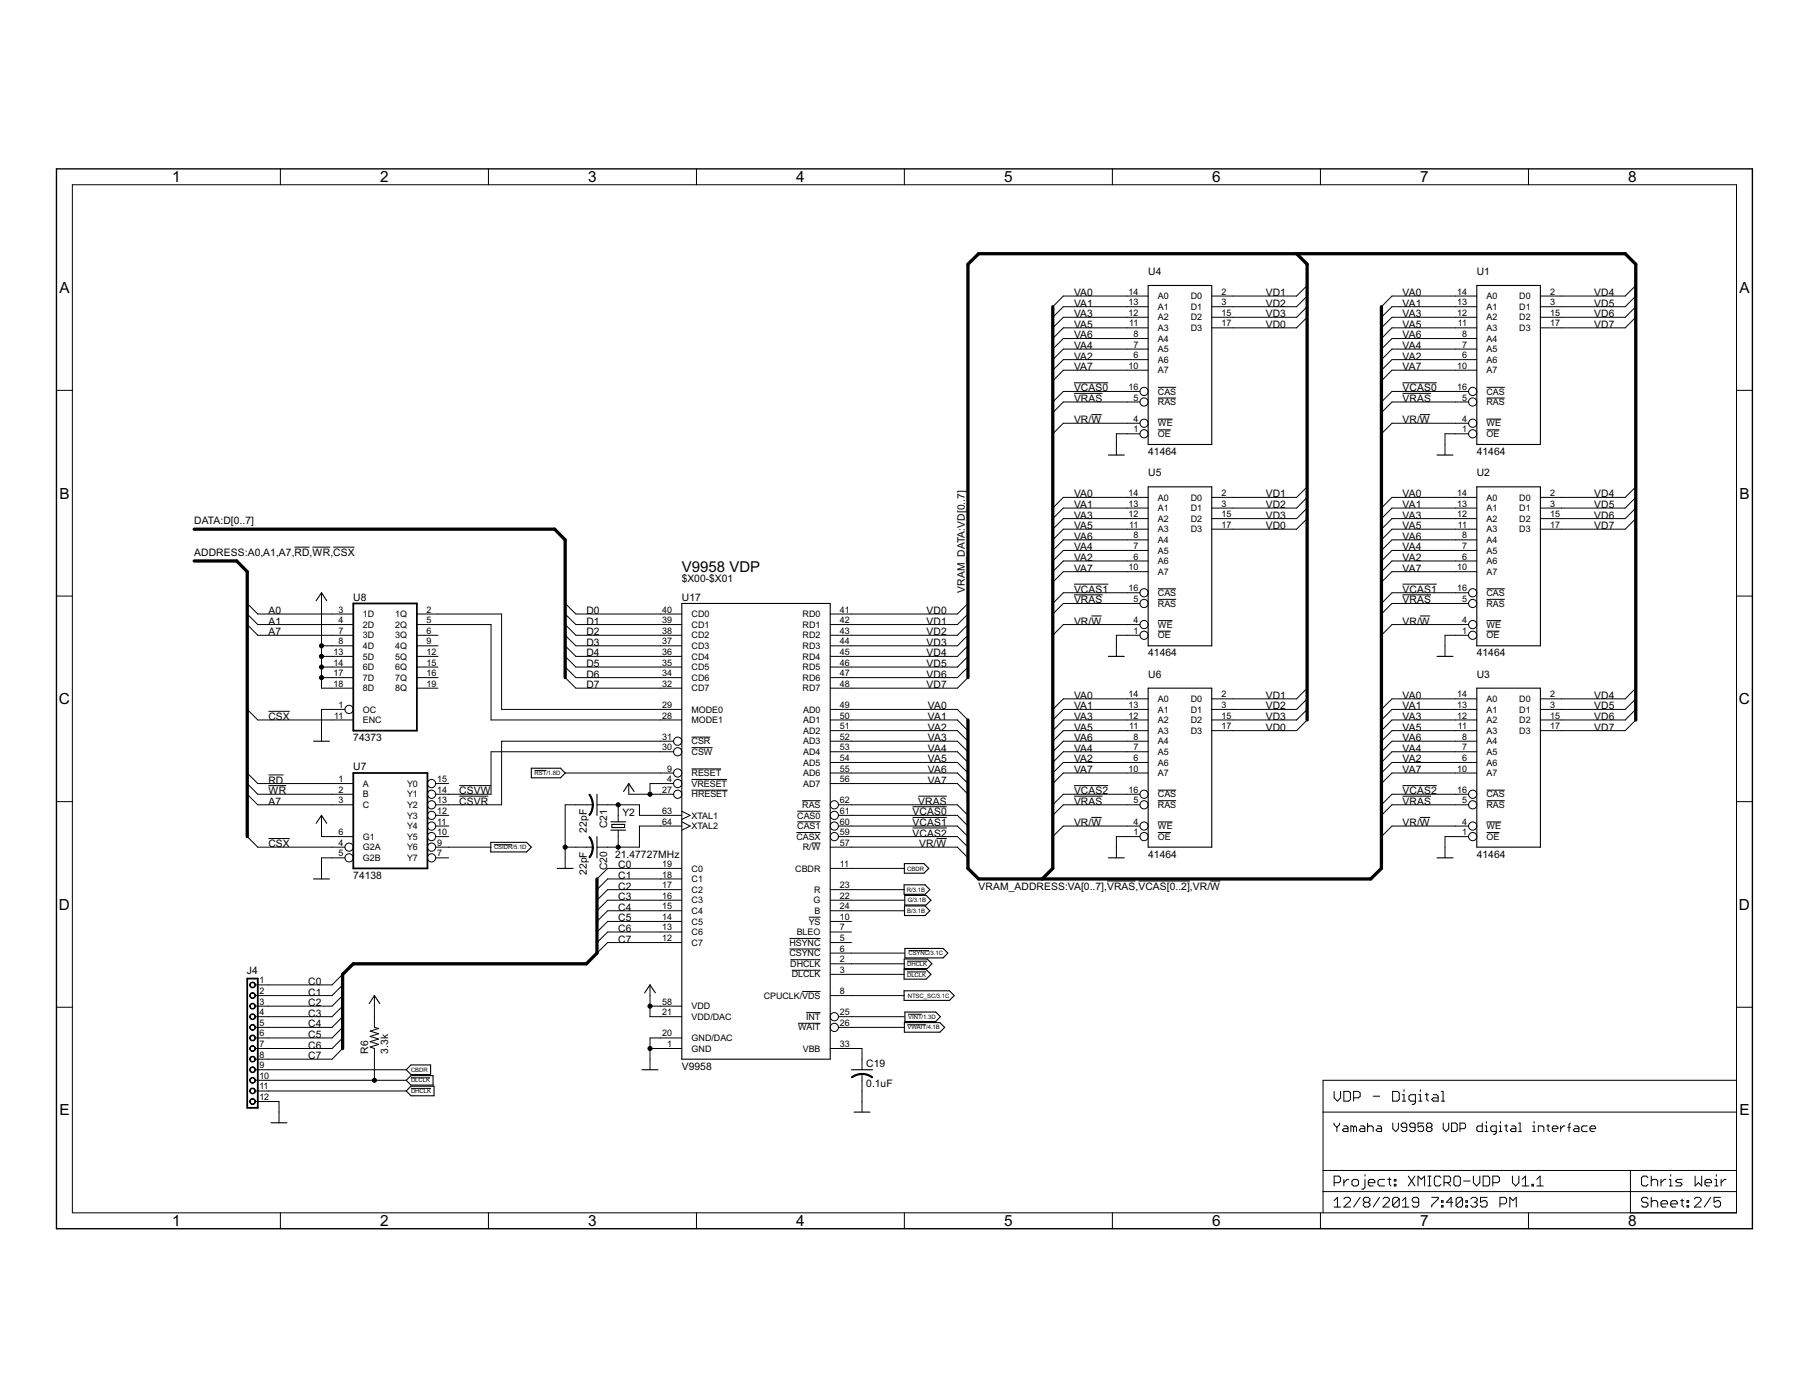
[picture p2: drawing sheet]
<svg xmlns="http://www.w3.org/2000/svg" width="279mm" height="216mm" viewBox="0 0 279 216" stroke-linecap="round" stroke-linejoin="round" font-family="sans-serif">
<g fill="none" stroke="#000" stroke-width=".15">
<path d="M11.2 28.5h257v158.8h-257zM43.3 26.1v2.4M75.4 26.1v2.4M107.6 26.1v2.4M139.7 26.1v2.4M171.8 26.1v2.4M203.9 26.1v2.4M236.1 26.1v2.4M165.9 59.1h5.3M177.3 45.7h-13.1l-1.6 1.7M177.3 47.4h-13.1l-1.6 1.6M177.3 49h-13.1l-1.6 1.6"/>
<path d="M177.3 50.6h-13.1l-1.6 1.7M177.3 52.3h-13.1l-1.6 1.6M177.3 53.9h-13.1l-1.6 1.6M177.3 55.5h-13.1l-1.6 1.7M177.3 57.2h-13.1l-1.6 1.6M178.8 59.8h2.9M201.9 44.1l-1.6 1.6h-13.1M201.9 45.7l-1.6 1.7h-13.1M201.9 47.4l-1.6 1.6h-13.1M201.9 49l-1.6 1.6h-13.1M216.6 59.1h5.3M228.1 45.7h-13.1l-1.6 1.7"/>
<path d="M228.1 47.4h-13.1l-1.6 1.6M228.1 49h-13.1l-1.6 1.6M228.1 50.6h-13.1l-1.6 1.7M228.1 52.3h-13.1l-1.6 1.6M228.1 53.9h-13.1l-1.6 1.6M228.1 55.5h-13.1l-1.6 1.7M228.1 57.2h-13.1l-1.6 1.6M229.6 59.8h2.8M252.6 44.1l-1.6 1.6h-13.1M252.6 45.7l-1.6 1.7h-13.1M252.6 47.4l-1.6 1.6h-13.1M252.6 49l-1.6 1.6h-13.1"/>
<path d="M8.7 60.3h2.5M165.9 60.7h4.4M168.6 64h1.6M176.1 65.4h-11.9l-1.6 1.6M176.1 60.5h-11.9l-1.6 1.6M176.1 62.1h-11.9l-1.6 1.6M176.1 67h-3.7v3.3M177.3 76.8h-13.1l-1.6 1.7M177.3 78.5h-13.1l-1.6 1.6M178.8 64.7h2.3M178.8 61.5h2.9M178.8 66.4h2"/>
<path d="M201.9 75.2l-1.6 1.6h-13.1M201.9 76.8l-1.6 1.7h-13.1M201.9 78.5l-1.6 1.6h-13.1M216.6 60.7h4.4M219.3 64h1.6M226.8 65.4h-11.8l-1.6 1.6M226.8 60.5h-11.8l-1.6 1.6M226.8 62.1h-11.8l-1.6 1.6M226.8 67h-3.6v3.3M228.1 76.8h-13.1l-1.6 1.7M228.1 78.5h-13.1l-1.6 1.6M229.6 64.7h2.3"/>
<path d="M229.6 61.5h2.8M229.6 66.4h2M252.6 75.2l-1.6 1.6h-13.1M252.6 76.8l-1.6 1.7h-13.1M252.6 78.5l-1.6 1.6h-13.1M268.2 60.3h2.5M8.7 92.1h2.5M38.2 93.2l1.6 1.6h14.8M38.2 94.8l1.6 1.7h14.8M38.2 96.5l1.6 1.6h14.8M45.5 84.5h2.3M48.3 84.5h2.7"/>
<path d="M49.7 99.7h4.9M49.7 91.5v14.8h4.9M51.5 84.5h3.2M64.4 94.8h13.1v14.8h27.8M64.4 96.5h11.4v14.7h29.5M64.4 98.1h3.2M64.4 99.7h3.2M87.3 93.2l1.6 1.6h16.4M87.3 94.8l1.6 1.7h16.4M87.3 96.5l1.6 1.6h16.4M87.3 98.1l1.6 1.6h16.4M87.3 99.7l1.6 1.7h16.4"/>
<path d="M149.5 93.2l-1.6 1.6h-19.7M149.5 94.8l-1.6 1.7h-19.7M149.5 96.5l-1.6 1.6h-19.7M149.5 98.1l-1.6 1.6h-19.7M149.5 99.7l-1.6 1.7h-19.7M165.9 90.2h5.3M165.9 91.9h4.4M168.6 95.1h1.6M176.1 96.5h-11.9l-1.6 1.6M176.1 98.1h-3.7v3.3M176.1 91.5h-11.9l-1.6 1.7M176.1 93.2h-11.9l-1.6 1.6"/>
<path d="M177.3 80.1h-13.1l-1.6 1.6M177.3 81.7h-13.1l-1.6 1.7M177.3 83.4h-13.1l-1.6 1.6M177.3 85h-13.1l-1.6 1.6M177.3 86.6h-13.1l-1.6 1.7M177.3 88.3h-13.1l-1.6 1.6M178.8 95.8h2.3M178.8 90.9h2.9M178.8 92.6h2.9M178.8 97.5h2M201.9 80.1l-1.6 1.6h-13.1M216.6 90.2h5.3"/>
<path d="M216.6 91.9h4.4M219.3 95.1h1.6M226.8 96.5h-11.8l-1.6 1.6M226.8 98.1h-3.6v3.3M226.8 91.5h-11.8l-1.6 1.7M226.8 93.2h-11.8l-1.6 1.6M228.1 80.1h-13.1l-1.6 1.6M228.1 81.7h-13.1l-1.6 1.7M228.1 83.4h-13.1l-1.6 1.6M228.1 85h-13.1l-1.6 1.6M228.1 86.6h-13.1l-1.6 1.7M228.1 88.3h-13.1l-1.6 1.6"/>
<path d="M229.6 95.8h2.3M229.6 90.9h2.8M229.6 92.6h2.8M229.6 97.5h2M252.6 80.1l-1.6 1.6h-13.1M268.2 92.1h2.5M38.2 109.6l1.6 1.6h14.8M38.2 119.4l1.6 1.6h14.8M41.5 119.7h2.3M41.5 109.9h3.2M49.7 101.4h4.9M49.7 103h4.9"/>
<path d="M49.7 104.6h4.9M53.3 109.6h-3.6v4.9M64.4 101.4h3.2M64.4 103h3.2M64.4 104.6h3.2M64.4 106.3h3.2M82.6 119h1.8M87.3 101.4l1.6 1.6h16.4M87.3 103l1.6 1.6h16.4M87.3 119.4h16.7M87.3 104.6l1.6 1.7h16.4M104 114.5h-26.5v9.8h-10.2"/>
<path d="M104 116.1h-28.2v6.6h-8.5M106.8 113.8h2.9M106.8 115.5h3.3M106.8 118.7h4.6M128.2 109.6h19.7l1.6 1.6M128.2 111.2h19.7l1.6 1.6M128.2 114.5h19.7l1.6 1.6M128.2 116.1h19.7l1.6 1.7M128.2 112.8h19.7l1.6 1.7M128.2 117.8h19.7l1.6 1.6M128.2 119.4h19.7l1.6 1.6M149.5 101.4l-1.6 1.6h-19.7"/>
<path d="M149.5 103l-1.6 1.6h-19.7M149.5 104.6l-1.6 1.7h-19.7M177.3 109.6h-13.1l-1.6 1.6M177.3 111.2h-13.1l-1.6 1.6M177.3 114.5h-13.1l-1.6 1.6M177.3 116.1h-13.1l-1.6 1.7M177.3 112.8h-13.1l-1.6 1.7M177.3 117.8h-13.1l-1.6 1.6M177.3 119.4h-13.1l-1.6 1.6M177.3 107.9h-13.1l-1.6 1.7M201.9 107.9l-1.6 1.7h-13.1M201.9 109.6l-1.6 1.6h-13.1"/>
<path d="M201.9 111.2l-1.6 1.6h-13.1M201.9 106.3l-1.6 1.6h-13.1M228.1 109.6h-13.1l-1.6 1.6M228.1 111.2h-13.1l-1.6 1.6M228.1 114.5h-13.1l-1.6 1.6M228.1 116.1h-13.1l-1.6 1.7M228.1 112.8h-13.1l-1.6 1.7M228.1 117.8h-13.1l-1.6 1.6M228.1 119.4h-13.1l-1.6 1.6M228.1 107.9h-13.1l-1.6 1.7M252.6 107.9l-1.6 1.7h-13.1M252.6 109.6l-1.6 1.6h-13.1"/>
<path d="M252.6 111.2l-1.6 1.6h-13.1M252.6 106.3l-1.6 1.6h-13.1M8.7 123.8h2.5M38.2 122.7l1.6 1.6h14.8M38.2 129.2l1.6 1.6h13.5M38.2 121l1.6 1.7h14.8M41.5 121.3h2.7M41.5 129.5h3.2M49.7 125.9v3.3h4.9M53.3 132.5h-3.6v3.2M67.3 125.9h2M67.3 127.6h2"/>
<path d="M67.3 129.2h2M67.3 130.8h8.5M67.3 121h2M67.3 132.5h2M70.9 121.3h4.9M70.9 123h4.5M76.3 130.5h2.8M87.3 130.8h4.3M91.6 124.3h-4.3v9.8M92.2 124.3h6.6v1.6h6.5M95.5 124.3v2.6M95.5 128.2v2.6"/>
<path d="M97.1 121v1.7h6.9M104 121h-3.6v1.7M105.3 127.6h-6.5v3.2h-6.6M105.3 139h-11.4l-1.7 1.7M105.3 137.4h-11.4l-1.7 1.6M105.3 134.1h-11.4l-1.7 1.6M105.3 135.7h-11.4l-1.7 1.7M105.3 125.3l1.3 .6-1.3 .7M105.3 126.9l1.3 .7-1.3 .6M106.8 120.4h5.5M106.8 122h5.6M123 128.6h3.7"/>
<path d="M123.1 125.3h3.6M123.1 126.9h3.6M123.9 123.7h2.8M125.4 130.2h1.3M128.2 130.8h19.7l1.6 1.7M128.2 139h11.5M128.2 137.4h11.5M128.2 121h19.7l1.6 1.7M128.2 134.1h11.5M129.5 124.3h18.4l1.6 1.6M129.5 125.9h18.4l1.6 1.7M129.5 127.6h18.4l1.6 1.6"/>
<path d="M129.5 129.2h18.4l1.6 1.6M140.9 126.2h5.3M140.9 124.6h5.3M140.9 127.9h5.3M141.8 123h4.4M144.7 129.5h1.5M165.9 121.3h5.3M165.9 123h4.4M168.6 126.2h1.6M171 136.1h4.4M175.8 136.1h8M176.1 124.3h-11.9l-1.6 1.6"/>
<path d="M176.1 127.6h-11.9l-1.6 1.6M176.1 129.2h-3.7v3.3M176.1 122.7h-11.9l-1.6 1.6M178.8 123.7h2.9M178.8 126.9h2.3M178.8 128.6h2M178.8 122h2.9M186.9 136.1h1.6M216.6 121.3h5.3M216.6 123h4.4M219.3 126.2h1.6M226.8 124.3h-11.8l-1.6 1.6"/>
<path d="M226.8 127.6h-11.8l-1.6 1.6M226.8 129.2h-3.6v3.3M226.8 122.7h-11.8l-1.6 1.6M229.6 123.7h2.8M229.6 126.9h2.3M229.6 128.6h2M229.6 122h2.8M268.2 123.8h2.5M8.7 155.6h2.5M52.9 152.1l-1.6 1.7h-11.9M52.9 155.4l-1.6 1.6h-11.9M52.9 157l-1.6 1.7h-11.9"/>
<path d="M52.9 153.8l-1.6 1.6h-11.9M52.9 158.7l-1.6 1.6h-11.9M52.9 150.5l-1.6 1.6h-11.9M57.8 153.8v4.9l.7 .1-1.3 .4 1.3 .4-1.3 .5 1.3 .4-1.3 .4 1.3 .4-1.3 .4 .6 .2v4.9M100.4 152.1v4.9h4.9M100.4 155.4h4.9M105.3 140.7h-11.4l-1.7 1.6M105.3 142.3h-11.4l-1.7 1.6M105.3 143.9h-11.4l-1.7 1.7M105.3 145.6h-11.4l-1.7 1.6M121.9 144.9h4.8M121.9 146.6h4.8"/>
<path d="M122.1 148.2h4.6M122.3 149.8h4.4M123.3 158h3.4M123.9 153.1h2.8M124.5 156.4h2.2M124.9 141.6h1.8M128.2 140.7h11.5M128.2 142.3h3.3M128.2 143.9h3.3M128.2 145.6h3.3M128.2 147.2h11.5M128.2 148.8h11.5"/>
<path d="M128.2 150.5h11.5M128.2 153.8h11.5M129.5 157h10.2M129.5 158.7h10.2M140.1 150.1h2.9M140.1 148.4h3.1M140.1 158.3h2.9M140.3 156.6h2M140.3 146.8h3.2M268.2 155.6h2.5M39.4 166.8h23.3M39.4 170.1h3.7v3.3"/>
<path d="M39.4 165.2h23.3M39.4 168.5h23.3M52.9 160.3l-1.6 1.6h-11.9M52.9 161.9l-1.6 1.7h-11.9M63.5 166.5h2.9M63.5 168.1h3.1M100.4 161.9h4.9M105.3 160.3h-4.9v4.9M128.2 161.9h4.9v3.3M133.1 165.9v5.8M204.3 171.7h63.9M206 173.4v.3l.5 .4"/>
<path d="M206.1 168.6v.9l.5 .6 .5-.6v-.9M206.5 174.1v.7M206.9 173.4v.3l-.4 .4M207.6 168.6h.7l.3 .2v1l-.3 .3h-.7zM207.6 173.9h.4l.2 .2v.7h-.6l-.3-.3 .3-.2h.6M209.1 169.5h.7l.3-.2v-.5l-.3-.2h-.7v1.5M209.1 174.1v.7M209.1 174.1l-.2-.2h-.3v.9M209.1 174.1l.2-.2 .2 .2v.7M210.1 173.9h.5l.2 .2v.7h-.7l-.2-.3 .2-.2h.7M211.2 174.1l.3-.2h.4l.2 .2v.7M211.2 173.4v1.4"/>
<path d="M212.1 169.3h1M212.7 173.9h.5l.2 .2v.7h-.7l-.2-.3 .2-.2h.7M215.1 168.6h.8l.2 .2v1l-.2 .3h-.8zM215.1 173.4v.9l.5 .5 .4-.5v-.9M216.6 170.1h.5M216.6 169.1h.3v1M216.9 168.3v.3M217.3 174.1h-.7l-.2-.2v-.2l.2-.3h.5l.2 .3v.8l-.2 .3h-.5l-.2-.3M218.6 174.1h-.7l-.2-.2v-.2l.2-.3h.5l.2 .3v.8l-.2 .3h-.5l-.2-.3M218.6 170.1h-.7l-.3-.3v-.5l.3-.2h.7v1.2l-.2 .3h-.3M219.1 170.1h.5M219.1 169.1h.3v1"/>
<path d="M219.4 168.3v.3M219.9 173.4h-.9v.7l.6-.2 .3 .2v.4l-.3 .3h-.4l-.2-.3M220.1 169.1h.5M220.4 168.8v1l.2 .3M220.5 174.1l-.2 .2v.2l.2 .3h.5l.2-.3v-.2l-.2-.2M220.5 174.1l-.2-.2v-.2l.2-.3h.5l.2 .3v.2l-.2 .2M220.5 174.1h.5M221.4 169.1h.5l.2 .2v.8h-.7l-.3-.3 .3-.3h.7M222.6 170.1h.5M222.6 168.6h.3v1.5M222.9 173.4v.9l.4 .5 .5-.5v-.9M224.2 173.4h.6l.3 .3v.8l-.3 .3h-.6z"/>
<path d="M225.5 174.3h.6l.3-.2v-.4l-.3-.3h-.6v1.4M228.9 173.4v1.4h-.6l-.2-.3v-.4l.2-.2h.6M229.4 173.9h.2v.9M229.4 174.8h.4M229.6 173.2v.2M231.1 174.8h-.6l-.2-.3v-.4l.2-.2h.6v1.1l-.2 .2h-.2M231.5 173.9h.3v.9M231.5 174.8h.5M231.8 173.2v.2M232.4 173.9h.4M232.6 173.7v.8l.2 .3M233.5 173.9h.4l.2 .2v.7h-.6l-.2-.3 .2-.2h.6"/>
<path d="M234.6 174.8h.4M234.6 173.4h.2v1.4M236.7 173.9h.2v.9M236.7 174.8h.5M236.9 173.2v.2M237.6 174.8v-.9h.6l.2 .2v.7M238.9 173.9h.4M239.1 173.7v.8l.2 .3M239.8 174.3h.8v-.2l-.2-.2h-.4l-.2 .2v.4l.2 .3h.4M241 173.9v.9M241.7 173.9h-.2l-.5 .4M242.1 174.1h.4"/>
<path d="M242.5 173.4l-.2 .3v1.1M243.2 173.9h.4l.3 .2v.7h-.7l-.2-.3 .2-.2h.7M245.2 173.9h-.7l-.2 .2v.4l.2 .3h.7M245.6 174.3h.8v-.2l-.2-.2h-.4l-.2 .2v.4l.2 .3h.4M268.2 166.8h-63.9v20.5M43.3 187.3v2.5M75.4 187.3v2.5M107.6 187.3v2.5M139.7 187.3v2.5M171.8 187.3v2.5M203.9 187.3v2.5M204.3 180.8h63.9"/>
<path d="M204.3 184h63.9M206.1 182.6h.7l.3-.2v-.5l-.3-.3h-.7v1.6M206.1 186.4h1M206.1 185.4l.5-.5v1.5M207.6 182.1v1.1M207.6 185.2l.2-.3h.5l.3 .3v.2l-1 1h1M208.3 182.1h-.2l-.5 .5M209.1 182.1h.5l.2 .3v.5l-.2 .3h-.5l-.3-.3v-.5zM210.1 184.9l-1 1.5M210.8 182.1v1.3l-.2 .2h-.3M210.8 181.4v.2M210.8 185.7l-.2-.3v-.2l.2-.3h.5l.3 .3v.2l-.3 .3"/>
<path d="M210.8 185.7h.5M210.8 185.7l-.2 .2v.3l.2 .2h.5l.3-.2v-.3l-.3-.2M211.3 182.6h1v-.2l-.2-.3h-.5l-.3 .3v.5l.3 .3h.5M213.1 184.9l-1 1.5M213.6 185.2l.2-.3h.5l.3 .3v.2l-1 1h1M213.8 182.1h-.7l-.3 .3v.5l.3 .3h.7M214.3 182.1h.5M214.6 181.9v1l.2 .3M215.3 182.1h.3v.3h-.3zM215.3 182.9h.3v.3h-.3zM216.1 185.2l-.2-.3h-.6l-.2 .3v1M216.1 185.2v1l-.2 .2h-.6l-.2-.2"/>
<path d="M216.1 185.2l-1 1M216.6 186.4h1M216.6 185.4l.5-.5v1.5M217.5 181.6l1 1.6M218.5 181.6l-1 1.6M219 183.2v-1.6l.5 .5 .5-.5v1.6M219.1 185.7h-.7l-.3-.3v-.2l.3-.3h.5l.2 .3v1l-.2 .2h-.5l-.3-.2M220.5 181.6h.5M220.5 183.2h.5M220.8 181.6v1.6M221.1 184.9h1v.3l-1 1v.2M222.5 181.9l-.2-.3h-.5l-.3 .3v1l.3 .3h.5l.2-.3"/>
<path d="M222.6 185.4h.3v.3h-.3zM222.6 186.2h.3v.2h-.3zM223 182.6h.8l.2-.2v-.5l-.2-.3h-.8v1.6M223.5 182.6l.5 .6M224.4 185.7h-1l.7-.8v1.5M224.8 181.6h.5l.3 .3v1l-.3 .3h-.5l-.2-.3v-1zM225.9 185.2l-.2-.3h-.6l-.2 .3v1M225.9 185.2v1l-.2 .2h-.6l-.2-.2M225.9 185.2l-1 1M226.1 182.4h1M226.4 185.4h.3v.3h-.3zM226.4 186.2h.3v.2h-.3z"/>
<path d="M227.2 185.2l.2-.3h.5l.3 .3v.2l-.3 .3M227.6 181.6v1l.5 .6 .5-.6v-1M227.7 185.7h.2M227.9 185.7l.3 .2v.3l-.3 .2h-.5l-.2-.2M229.1 181.6h.7l.3 .3v1l-.3 .3h-.7zM229.7 184.9h-1v.8l.5-.3h.2l.3 .3v.5l-.3 .2h-.5l-.2-.2M230.6 182.6h.7l.3-.2v-.5l-.3-.3h-.7v1.6M231.7 185.9h.7l.3-.2v-.5l-.3-.3h-.7v1.5M233.2 186.4v-1.5l.5 .5 .5-.5v1.5M233.6 181.6v1l.5 .6 .5-.6v-1M235.1 183.2h1M235.1 182.1l.5-.5v1.6"/>
<path d="M236.1 187.3v2.5M236.6 182.9h.3v.3h-.3zM237.4 183.2h1M237.4 182.1l.5-.5v1.6M251.8 180.8v6.5M254.5 181.9l-.2-.3h-.5l-.3 .3v1l.3 .3h.5l.2-.3M254.5 185.2l-.2-.3h-.5l-.3 .3v.2l.3 .3h.5l.2 .2v.3l-.2 .2h-.5l-.3-.2M255 182.4l.3-.3h.5l.2 .3v.8M255 181.6v1.6M255 184.9v1.5M255 185.7l.3-.3h.5l.2 .3v.7M256.5 182.1v1.1"/>
<path d="M256.5 185.9h1.1v-.2l-.3-.3h-.5l-.3 .3v.5l.3 .2h.5M257.3 182.1h-.3l-.5 .5M257.8 182.1h.2v1.1M257.8 183.2h.5M258 181.4v.2M258 185.9h1.1v-.2l-.3-.3h-.5l-.3 .3v.5l.3 .2h.5M259.6 185.4h.5M259.8 182.1h-.7l-.3 .3 .3 .2h.5l.2 .3-.2 .3h-.8M259.8 185.2v1l.3 .2M260.6 185.4h.2v.3h-.2zM260.6 186.2h.2v.2h-.2zM261.7 185.2l.3-.3h.5l.2 .3v.2l-1 1h1"/>
<path d="M261.8 181.6v1.6l.5-.6 .5 .6v-1.6M263.3 182.6h1v-.2l-.2-.3h-.5l-.3 .3v.5l.3 .3h.5M264.2 184.9l-1 1.5M264.8 182.1h.3v1.1M264.8 183.2h.5M265.1 181.4v.2M265.7 184.9h-1v.8l.5-.3h.3l.2 .3v.5l-.2 .2h-.5l-.3-.2M265.8 182.1v1.1M266.6 182.1h-.3l-.5 .5"/>
<circle cx="176.7" cy="60.5" r=".64"/>
<circle cx="176.7" cy="65.4" r=".64"/>
<circle cx="176.7" cy="67" r=".64"/>
<circle cx="176.7" cy="62.1" r=".64"/>
<circle cx="227.5" cy="62.1" r=".64"/>
<circle cx="227.5" cy="60.5" r=".64"/>
<circle cx="227.5" cy="65.4" r=".64"/>
<circle cx="227.5" cy="67" r=".64"/>
<circle cx="176.7" cy="93.2" r=".64"/>
<circle cx="176.7" cy="91.5" r=".64"/>
<circle cx="176.7" cy="98.1" r=".64"/>
<circle cx="176.7" cy="96.5" r=".64"/>
<circle cx="227.5" cy="91.5" r=".64"/>
<circle cx="227.5" cy="93.2" r=".64"/>
<circle cx="227.5" cy="98.1" r=".64"/>
<circle cx="227.5" cy="96.5" r=".64"/>
<circle cx="53.9" cy="109.6" r=".64"/>
<circle cx="104.7" cy="116.1" r=".64"/>
<circle cx="104.7" cy="114.5" r=".64"/>
<circle cx="104.7" cy="119.4" r=".64"/>
<circle cx="53.9" cy="130.8" r=".64"/>
<circle cx="53.9" cy="132.5" r=".64"/>
<circle cx="66.7" cy="124.3" r=".64"/>
<circle cx="66.7" cy="132.5" r=".64"/>
<circle cx="66.7" cy="122.7" r=".64"/>
<circle cx="66.7" cy="130.8" r=".64"/>
<circle cx="66.7" cy="129.2" r=".64"/>
<circle cx="66.7" cy="125.9" r=".64"/>
<circle cx="66.7" cy="121" r=".64"/>
<circle cx="66.7" cy="127.6" r=".64"/>
<circle cx="104.7" cy="122.7" r=".64"/>
<circle cx="104.7" cy="121" r=".64"/>
<circle cx="128.9" cy="125.9" r=".64"/>
<circle cx="128.9" cy="124.3" r=".64"/>
<circle cx="128.9" cy="129.2" r=".64"/>
<circle cx="128.9" cy="127.6" r=".64"/>
<circle cx="176.7" cy="124.3" r=".64"/>
<circle cx="176.7" cy="122.7" r=".64"/>
<circle cx="176.7" cy="127.6" r=".64"/>
<circle cx="176.7" cy="129.2" r=".64"/>
<circle cx="227.5" cy="122.7" r=".64"/>
<circle cx="227.5" cy="127.6" r=".64"/>
<circle cx="227.5" cy="129.2" r=".64"/>
<circle cx="227.5" cy="124.3" r=".64"/>
<circle cx="128.9" cy="158.7" r=".64"/>
<circle cx="128.9" cy="157" r=".64"/>
</g>
<g fill="none" stroke="#000" stroke-width=".17">
<path d="M177.3 44.1h9.9v24.5h-9.9zM228.1 44.1h9.8v24.5h-9.8zM171.2 70.3h2.5M177.3 75.2h9.9v24.5h-9.9zM222 70.3h2.4M228.1 75.2h9.8v24.5h-9.8zM48.8 92.8l.9-1.3 .8 1.3M105.3 93.2h22.9v70.4h-22.9zM48.4 114.5h2.5M82.1 118.6h4.5l.7 .8-.7 .7h-4.5zM171.2 101.4h2.5M177.3 106.3h9.9v24.5h-9.9z"/>
<path d="M222 101.4h2.4M228.1 106.3h9.8v24.5h-9.8zM48.4 135.7h2.5M48.8 127.1l.9-1.2 .8 1.2M75.8 130.1h5.5l.8 .7-.8 .8h-5.5zM86.1 134.1h2.4M92.2 122.7v3.2M92.2 129.2v3.3M94.3 126.9h2.3M94.3 128.2h2.3M94.5 127.3h2v.5h-2zM96.3 122.2l.8-1.2 .8 1.2"/>
<path d="M139.6 136.7h3.3l.7 .7-.7 .7h-3.3zM139.7 133.4h3l.7 .7-.7 .8h-3zM139.7 139.9h3.2l.7 .8-.7 .7h-3.2zM139.7 138.3h3.3l.8 .7-.8 .8h-3.3zM171.2 132.5h2.5M222 132.5h2.4M57 155l.8-1.2 .9 1.2M99.6 153.3l.8-1.2 .8 1.2M139.6 149.7h3.4l.8 .8-.8 .7h-3.4zM139.6 153h7l.8 .8-.8 .7h-7zM139.7 148.1h3.5l.7 .7-.7 .8h-3.5zM139.7 157.9h5.5l.7 .8-.7 .7h-5.5z"/>
<path d="M139.8 156.3h4.7l.7 .7-.7 .8h-4.7zM139.8 146.5h5.9l.7 .7-.7 .7h-5.9zM41.9 173.4h2.4M62.7 165.2l.8-.7h3v1.4h-3zM62.7 166.8l.8-.7h3.4v1.5h-3.4zM62.7 168.5l.8-.8h3.5v1.5h-3.5zM99.2 165.2h2.4M131.5 165.2h3.3M131.9 171.7h2.5"/>
</g>
<path d="M8.7 26.1h262v163.7h-262z" fill="none" stroke="#000" stroke-width=".21"/>
<path d="M54.6 93.2h9.8v19.6h-9.8zM54.6 119.4h11.4v14.7h-11.4zM38.2 151.1h1.6v20h-1.6z" fill="none" stroke="#000" stroke-width=".28"/>
<g fill="#000" stroke="#000" stroke-width=".15">
<path d="M91.5 124.3h.2v.2a2.44 2.44 0 0 1-.6 1.4l-.1-.1a2.34 2.34 0 0 0 .5-1.5z" fill-rule="evenodd"/>
<path d="M91.5 130.8h.2v.3a2.29 2.29 0 0 1-.6 1.4l-.1-.1a2.45 2.45 0 0 0 .5-1.6z" fill-rule="evenodd"/>
<path d="M91 122.7l.1-.1 .1 .2 .4 .8v.7h-.1a2.83 2.83 0 0 0-.5-1.6z" fill-rule="evenodd"/>
<path d="M91 129.3l.1-.1a2.45 2.45 0 0 1 .5 1.6h-.1a2.83 2.83 0 0 0-.5-1.5z" fill-rule="evenodd"/>
<path d="M38.7 155a.44 .44 0 0 1 .7 .2 .44 .44 0 0 1-.3 .6 .44 .44 0 0 1-.5-.4 .39 .39 0 0 1 .6-.3 .39 .39 0 0 1-.1 .6 .41 .41 0 0 1-.4-.2 .41 .41 0 0 1 0-.5z" fill-rule="evenodd"/>
<path d="M38.7 151.8a.45 .45 0 0 1 .7 .1 .45 .45 0 0 1-.3 .7 .45 .45 0 0 1-.5-.5 .38 .38 0 0 1 .6-.3 .38 .38 0 0 1-.1 .7 .41 .41 0 0 1-.4-.3 .41 .41 0 0 1 0-.4z" fill-rule="evenodd"/>
<path d="M38.7 153.4a.45 .45 0 0 1 .7 .1 .45 .45 0 0 1-.3 .7 .45 .45 0 0 1-.5-.4 .39 .39 0 0 1 .5-.4 .39 .39 0 0 1 .1 .6 .41 .41 0 0 1-.5-.1 .41 .41 0 0 1 0-.5z" fill-rule="evenodd"/>
<path d="M38.7 156.7a.45 .45 0 0 1 .7 .1 .45 .45 0 0 1-.3 .7 .45 .45 0 0 1-.5-.5 .39 .39 0 0 1 .6-.3 .39 .39 0 0 1-.1 .7 .41 .41 0 0 1-.4-.2 .41 .41 0 0 1 0-.5z" fill-rule="evenodd"/>
<path d="M38.7 158.3a.45 .45 0 0 1 .7 .2 .45 .45 0 0 1-.3 .6 .45 .45 0 0 1-.5-.4 .39 .39 0 0 1 .5-.4 .39 .39 0 0 1 .1 .6 .41 .41 0 0 1-.5 0 .41 .41 0 0 1 0-.6z" fill-rule="evenodd"/>
<path d="M38.7 159.9a.45 .45 0 0 1 .7 .2 .45 .45 0 0 1-.3 .6 .45 .45 0 0 1-.5-.4 .39 .39 0 0 1 .6-.3 .39 .39 0 0 1-.1 .7 .42 .42 0 0 1-.4-.3 .42 .42 0 0 1 0-.5z" fill-rule="evenodd"/>
<path d="M38.7 164.8a.45 .45 0 0 1 .7 .2 .45 .45 0 0 1-.3 .6 .45 .45 0 0 1-.5-.4 .39 .39 0 0 1 .6-.3 .39 .39 0 0 1-.1 .7 .42 .42 0 0 1-.4-.3 .42 .42 0 0 1 0-.5z" fill-rule="evenodd"/>
<path d="M38.7 161.6a.45 .45 0 0 1 .7 .1 .45 .45 0 0 1-.3 .7 .45 .45 0 0 1-.5-.5 .4 .4 0 0 1 .5-.3 .4 .4 0 0 1 .1 .6 .41 .41 0 0 1-.5-.1 .41 .41 0 0 1 0-.5z" fill-rule="evenodd"/>
<path d="M38.7 163.2a.45 .45 0 0 1 .7 .2 .45 .45 0 0 1-.3 .6 .45 .45 0 0 1-.5-.4 .39 .39 0 0 1 .6-.3 .39 .39 0 0 1-.1 .6 .43 .43 0 0 1-.4-.2 .43 .43 0 0 1 0-.5z" fill-rule="evenodd"/>
<path d="M38.7 166.5a.45 .45 0 0 1 .7 .2 .45 .45 0 0 1-.3 .6 .45 .45 0 0 1-.5-.5 .4 .4 0 0 1 .5-.3 .4 .4 0 0 1 .1 .6 .41 .41 0 0 1-.5-.1 .41 .41 0 0 1 0-.5z" fill-rule="evenodd"/>
<path d="M38.7 168.1a.45 .45 0 0 1 .7 .2 .45 .45 0 0 1-.3 .6 .45 .45 0 0 1-.5-.4 .39 .39 0 0 1 .5-.4 .39 .39 0 0 1 .1 .7 .41 .41 0 0 1-.5-.1 .41 .41 0 0 1 0-.6z" fill-rule="evenodd"/>
<path d="M38.7 169.8a.45 .45 0 0 1 .7 .1 .45 .45 0 0 1-.3 .6 .45 .45 0 0 1-.5-.4 .4 .4 0 0 1 .5-.3 .4 .4 0 0 1 .1 .6 .42 .42 0 0 1-.5-.1 .42 .42 0 0 1 0-.5z" fill-rule="evenodd"/>
<path d="M131.5 166.3a2.45 2.45 0 0 1 1.6-.5v.1a2.6 2.6 0 0 0-1.5 .6z" fill-rule="evenodd"/>
<path d="M133.1 165.8a2.48 2.48 0 0 1 1.7 .5l-.1 .2a2.52 2.52 0 0 0-1.6-.6z" fill-rule="evenodd"/>
<circle cx="49.7" cy="99.7" r=".32"/>
<circle cx="49.7" cy="104.6" r=".32"/>
<circle cx="49.7" cy="101.4" r=".32"/>
<circle cx="49.7" cy="103" r=".32"/>
<circle cx="87.3" cy="130.8" r=".32"/>
<circle cx="95.5" cy="124.3" r=".32"/>
<circle cx="95.5" cy="130.8" r=".32"/>
<circle cx="100.4" cy="122.7" r=".32"/>
<circle cx="100.4" cy="155.4" r=".32"/>
<circle cx="57.8" cy="166.8" r=".32"/>
<circle cx="100.4" cy="161.9" r=".32"/>
</g>
<path d="M200.3 39.2l1.6 1.6v70.4M162.6 47.4v86.7l-1.6 1.6M213.4 47.4v86.7l-1.7 1.6h-60.5l-1.7-1.6v-22.9M30 81.7h55.7l1.6 1.7v21.2M30 86.6h6.6l1.6 1.7v40.9M149.5 104.6v-63.8l1.7-1.6h99.8l1.6 1.6v70.4M92.2 135.7v11.5l-1.6 1.6h-36l-1.7 1.7v11.4" fill="none" stroke="#000" stroke-width=".51"/>
<g font-size="2.6">
<text x="26.6" y="28.1">1</text>
<text x="58.7" y="28.1">2</text>
<text x="90.8" y="28.1">3</text>
<text x="123" y="28.1">4</text>
<text x="155.1" y="28.1">5</text>
<text x="187.2" y="28.1">6</text>
<text x="219.3" y="28.1">7</text>
<text x="251.5" y="28.1">8</text>
<text x="9.2" y="45.2">A</text>
<text x="268.6" y="45.2">A</text>
<text x="9.2" y="77">B</text>
<text x="268.6" y="77">B</text>
<text x="105.3" y="88.3">V9958 VDP</text>
<text x="9.1" y="108.7">C</text>
<text x="268.6" y="108.7">C</text>
<text x="9.1" y="140.5">D</text>
<text x="268.6" y="140.5">D</text>
<text x="9.2" y="172.3">E</text>
<text x="268.6" y="172.3">E</text>
<text x="26.6" y="189.4">1</text>
<text x="58.7" y="189.4">2</text>
<text x="90.8" y="189.4">3</text>
<text x="123" y="189.4">4</text>
<text x="155.1" y="189.4">5</text>
<text x="187.2" y="189.4">6</text>
<text x="219.3" y="189.4">7</text>
<text x="251.5" y="189.4">8</text>
</g>
<g font-size="1.8">
<text x="165.9" y="45.7">VA0</text>
<text x="165.9" y="47.4">VA1</text>
<text x="177.3" y="42.5">U4</text>
<text x="195.5" y="47.4">VD2</text>
<text x="195.5" y="45.7">VD1</text>
<text x="216.6" y="45.7">VA0</text>
<text x="216.6" y="47.4">VA1</text>
<text x="228.1" y="42.5">U1</text>
<text x="246.2" y="47.4">VD5</text>
<text x="246.2" y="45.7">VD4</text>
<text x="165.9" y="49">VA3</text>
<text x="165.9" y="50.6">VA5</text>
<text x="165.9" y="52.3">VA6</text>
<text x="165.9" y="53.9">VA4</text>
<text x="195.5" y="50.6">VD0</text>
<text x="195.5" y="49">VD3</text>
<text x="216.6" y="49">VA3</text>
<text x="216.6" y="50.6">VA5</text>
<text x="216.6" y="52.3">VA6</text>
<text x="216.6" y="53.9">VA4</text>
<text x="246.2" y="50.6">VD7</text>
<text x="246.2" y="49">VD6</text>
<text x="165.9" y="57.2">VA7</text>
<text x="165.9" y="55.5">VA2</text>
<text x="216.6" y="57.2">VA7</text>
<text x="216.6" y="55.5">VA2</text>
<text x="165.9" y="65.4">VR/W</text>
<text x="165.9" y="60.5">VCAS0</text>
<text x="165.9" y="62.1">VRAS</text>
<text x="216.6" y="65.4">VR/W</text>
<text x="216.6" y="60.5">VCAS0</text>
<text x="216.6" y="62.1">VRAS</text>
<text x="177.3" y="70.3">41464</text>
<text x="228.1" y="70.3">41464</text>
<text x="165.9" y="76.8">VA0</text>
<text x="177.3" y="73.5">U5</text>
<text x="195.5" y="76.8">VD1</text>
<text x="216.6" y="76.8">VA0</text>
<text x="228.1" y="73.5">U2</text>
<text x="246.2" y="76.8">VD4</text>
<text x="30" y="80.9">DATA:D[0..7]</text>
<text x="165.9" y="78.5">VA1</text>
<text x="165.9" y="80.1">VA3</text>
<text x="165.9" y="81.7">VA5</text>
<text x="165.9" y="83.4">VA6</text>
<text x="195.5" y="81.7">VD0</text>
<text x="195.5" y="80.1">VD3</text>
<text x="195.5" y="78.5">VD2</text>
<text x="216.6" y="78.5">VA1</text>
<text x="216.6" y="80.1">VA3</text>
<text x="216.6" y="81.7">VA5</text>
<text x="216.6" y="83.4">VA6</text>
<text x="246.2" y="81.7">VD7</text>
<text x="246.2" y="80.1">VD6</text>
<text x="246.2" y="78.5">VD5</text>
<text x="30" y="85.8">ADDRESS:A0,A1,A7,RD,WR,CSX</text>
<text x="105.3" y="89.9">$X00-$X01</text>
<text x="165.9" y="88.3">VA7</text>
<text x="165.9" y="85">VA4</text>
<text x="165.9" y="86.6">VA2</text>
<text x="216.6" y="88.3">VA7</text>
<text x="216.6" y="85">VA4</text>
<text x="216.6" y="86.6">VA2</text>
<text x="41.5" y="94.8">A0</text>
<text x="54.6" y="92.8">U8</text>
<text x="90.6" y="94.8">D0</text>
<text x="105.3" y="92.8">U17</text>
<text x="143.1" y="94.8">VD0</text>
<text x="149" y="91.6" transform="rotate(-90 149 91.6)">VRAM_DATA:VD[0..7]</text>
<text x="165.9" y="91.6">VCAS1</text>
<text x="165.9" y="93.2">VRAS</text>
<text x="216.6" y="91.6">VCAS1</text>
<text x="216.6" y="93.2">VRAS</text>
<text x="41.5" y="96.5">A1</text>
<text x="41.5" y="98.1">A7</text>
<text x="90.6" y="101.4">D4</text>
<text x="90.6" y="99.7">D3</text>
<text x="90.6" y="98.1">D2</text>
<text x="90.6" y="96.5">D1</text>
<text x="143.1" y="101.4">VD4</text>
<text x="143.1" y="99.7">VD3</text>
<text x="143.1" y="98.1">VD2</text>
<text x="143.1" y="96.5">VD1</text>
<text x="165.9" y="96.5">VR/W</text>
<text x="177.3" y="101.4">41464</text>
<text x="216.6" y="96.5">VR/W</text>
<text x="228.1" y="101.4">41464</text>
<text x="90.6" y="106.3">D7</text>
<text x="90.6" y="104.6">D6</text>
<text x="90.6" y="103">D5</text>
<text x="143.1" y="106.3">VD7</text>
<text x="143.1" y="104.6">VD6</text>
<text x="143.1" y="103">VD5</text>
<text x="165.9" y="107.9">VA0</text>
<text x="177.3" y="104.6">U6</text>
<text x="195.5" y="107.9">VD1</text>
<text x="216.6" y="107.9">VA0</text>
<text x="228.1" y="104.6">U3</text>
<text x="246.2" y="107.9">VD4</text>
<text x="41.5" y="111.2">CSX</text>
<text x="143.3" y="109.6">VA0</text>
<text x="143.3" y="111.2">VA1</text>
<text x="143.3" y="112.8">VA2</text>
<text x="165.9" y="109.6">VA1</text>
<text x="165.9" y="111.2">VA3</text>
<text x="165.9" y="112.8">VA5</text>
<text x="195.5" y="112.8">VD0</text>
<text x="195.5" y="111.2">VD3</text>
<text x="195.5" y="109.6">VD2</text>
<text x="216.6" y="109.6">VA1</text>
<text x="216.6" y="111.2">VA3</text>
<text x="216.6" y="112.8">VA5</text>
<text x="246.2" y="112.8">VD7</text>
<text x="246.2" y="111.2">VD6</text>
<text x="246.2" y="109.6">VD5</text>
<text x="54.6" y="114.5">74373</text>
<text x="54.6" y="119">U7</text>
<text x="143.3" y="114.5">VA3</text>
<text x="143.3" y="117.7">VA5</text>
<text x="143.3" y="119.4">VA6</text>
<text x="143.3" y="116.1">VA4</text>
<text x="165.9" y="119.4">VA7</text>
<text x="165.9" y="114.5">VA6</text>
<text x="165.9" y="116.1">VA4</text>
<text x="165.9" y="117.7">VA2</text>
<text x="216.6" y="119.4">VA7</text>
<text x="216.6" y="114.5">VA6</text>
<text x="216.6" y="116.1">VA4</text>
<text x="216.6" y="117.7">VA2</text>
<text x="41.5" y="121">RD</text>
<text x="41.5" y="122.7">WR</text>
<text x="41.5" y="124.3">A7</text>
<text x="70.9" y="124.3">CSVR</text>
<text x="70.9" y="122.7">CSVW</text>
<text x="140.9" y="125.9">VCAS0</text>
<text x="141.8" y="124.3">VRAS</text>
<text x="143.3" y="121">VA7</text>
<text x="165.9" y="124.3">VRAS</text>
<text x="165.9" y="122.7">VCAS2</text>
<text x="216.6" y="124.3">VRAS</text>
<text x="216.6" y="122.7">VCAS2</text>
<text x="41.5" y="130.8">CSX</text>
<text x="90.7" y="128.6" transform="rotate(-90 90.7 128.6)">22pF</text>
<text x="93.8" y="127.9" transform="rotate(-90 93.8 127.9)">C21</text>
<text x="96.1" y="126.1">Y2</text>
<text x="140.9" y="127.6">VCAS1</text>
<text x="140.9" y="129.2">VCAS2</text>
<text x="142" y="130.8">VR/W</text>
<text x="165.9" y="127.6">VR/W</text>
<text x="216.6" y="127.6">VR/W</text>
<text x="54.6" y="135.7">74138</text>
<text x="90.7" y="135.1" transform="rotate(-90 90.7 135.1)">22pF</text>
<text x="93.8" y="134.4" transform="rotate(-90 93.8 134.4)">C20</text>
<text x="95" y="132.5">21.47727MHz</text>
<text x="95.5" y="134.1">C0</text>
<text x="95.5" y="135.7">C1</text>
<text x="95.5" y="137.4">C2</text>
<text x="151.1" y="137.4">VRAM_ADDRESS:VA[0..7],VRAS,VCAS[0..2],VR/W</text>
<text x="177.3" y="132.5">41464</text>
<text x="228.1" y="132.5">41464</text>
<text x="95.5" y="139">C3</text>
<text x="95.5" y="140.7">C4</text>
<text x="95.5" y="142.3">C5</text>
<text x="95.5" y="143.9">C6</text>
<text x="95.5" y="145.6">C7</text>
<text x="38.1" y="150.5">J4</text>
<text x="47.6" y="152.1">C0</text>
<text x="47.6" y="153.8">C1</text>
<text x="47.6" y="155.4">C2</text>
<text x="47.6" y="157">C3</text>
<text x="47.6" y="158.7">C4</text>
<text x="47.6" y="160.3">C5</text>
<text x="47.6" y="161.9">C6</text>
<text x="47.6" y="163.6">C7</text>
<text x="56.9" y="162.8" transform="rotate(-90 56.9 162.8)">R6</text>
<text x="60" y="162.8" transform="rotate(-90 60 162.8)">3.3k</text>
<text x="105.3" y="165.2">V9958</text>
<text x="133.8" y="167.9">0.1uF</text>
<text x="133.8" y="164.8">C19</text>
</g>
<g font-size="1.5">
<text x="174.3" y="45.5">14</text>
<text x="174.3" y="47.1">13</text>
<text x="178.8" y="46.2">A0</text>
<text x="178.8" y="47.9">A1</text>
<text x="183.9" y="46.2">D0</text>
<text x="183.9" y="47.8">D1</text>
<text x="188.7" y="45.5">2</text>
<text x="188.7" y="47.1">3</text>
<text x="225.1" y="45.5">14</text>
<text x="225.1" y="47.1">13</text>
<text x="229.6" y="46.2">A0</text>
<text x="229.6" y="47.9">A1</text>
<text x="234.6" y="46.2">D0</text>
<text x="234.6" y="47.8">D1</text>
<text x="239.4" y="45.5">2</text>
<text x="239.4" y="47.1">3</text>
<text x="174.3" y="48.8">12</text>
<text x="174.4" y="50.4">11</text>
<text x="175.1" y="52">8</text>
<text x="175.1" y="53.7">7</text>
<text x="178.8" y="49.5">A2</text>
<text x="178.8" y="51.1">A3</text>
<text x="178.8" y="52.8">A4</text>
<text x="183.9" y="49.5">D2</text>
<text x="183.9" y="51.1">D3</text>
<text x="188.7" y="48.8">15</text>
<text x="188.7" y="50.4">17</text>
<text x="225.1" y="48.8">12</text>
<text x="225.2" y="50.4">11</text>
<text x="225.8" y="52">8</text>
<text x="225.8" y="53.7">7</text>
<text x="229.6" y="49.5">A2</text>
<text x="229.6" y="51.1">A3</text>
<text x="229.6" y="52.8">A4</text>
<text x="234.6" y="49.5">D2</text>
<text x="234.6" y="51.1">D3</text>
<text x="239.4" y="48.8">15</text>
<text x="239.4" y="50.4">17</text>
<text x="174.3" y="57">10</text>
<text x="175.1" y="55.3">6</text>
<text x="178.8" y="54.4">A5</text>
<text x="178.8" y="56">A6</text>
<text x="178.8" y="57.7">A7</text>
<text x="225.1" y="57">10</text>
<text x="225.8" y="55.3">6</text>
<text x="229.6" y="54.4">A5</text>
<text x="229.6" y="56">A6</text>
<text x="229.6" y="57.7">A7</text>
<text x="174.3" y="60.2">16</text>
<text x="175.1" y="65.1">4</text>
<text x="175.1" y="61.9">5</text>
<text x="178.8" y="65.9">WE</text>
<text x="178.8" y="60.9">CAS</text>
<text x="178.8" y="62.6">RAS</text>
<text x="225.1" y="60.2">16</text>
<text x="225.8" y="65.1">4</text>
<text x="225.8" y="61.9">5</text>
<text x="229.6" y="65.9">WE</text>
<text x="229.6" y="60.9">CAS</text>
<text x="229.6" y="62.6">RAS</text>
<text x="175.1" y="66.8">1</text>
<text x="178.8" y="67.5">OE</text>
<text x="225.8" y="66.8">1</text>
<text x="229.6" y="67.5">OE</text>
<text x="174.3" y="76.6">14</text>
<text x="178.8" y="77.3">A0</text>
<text x="183.9" y="77.3">D0</text>
<text x="188.7" y="76.6">2</text>
<text x="225.1" y="76.6">14</text>
<text x="229.6" y="77.3">A0</text>
<text x="234.6" y="77.3">D0</text>
<text x="239.4" y="76.6">2</text>
<text x="174.3" y="78.2">13</text>
<text x="174.3" y="79.9">12</text>
<text x="174.4" y="81.5">11</text>
<text x="175.1" y="83.1">8</text>
<text x="178.8" y="79">A1</text>
<text x="178.8" y="80.6">A2</text>
<text x="178.8" y="82.2">A3</text>
<text x="178.8" y="83.9">A4</text>
<text x="183.9" y="78.9">D1</text>
<text x="183.9" y="80.6">D2</text>
<text x="183.9" y="82.2">D3</text>
<text x="188.7" y="78.2">3</text>
<text x="188.7" y="79.9">15</text>
<text x="188.7" y="81.5">17</text>
<text x="225.1" y="78.2">13</text>
<text x="225.1" y="79.9">12</text>
<text x="225.2" y="81.5">11</text>
<text x="225.8" y="83.1">8</text>
<text x="229.6" y="79">A1</text>
<text x="229.6" y="80.6">A2</text>
<text x="229.6" y="82.2">A3</text>
<text x="229.6" y="83.9">A4</text>
<text x="234.6" y="78.9">D1</text>
<text x="234.6" y="80.6">D2</text>
<text x="234.6" y="82.2">D3</text>
<text x="239.4" y="78.2">3</text>
<text x="239.4" y="79.9">15</text>
<text x="239.4" y="81.5">17</text>
<text x="174.3" y="88.1">10</text>
<text x="175.1" y="84.8">7</text>
<text x="175.1" y="86.4">6</text>
<text x="178.8" y="85.5">A5</text>
<text x="178.8" y="87.1">A6</text>
<text x="178.8" y="88.8">A7</text>
<text x="225.1" y="88.1">10</text>
<text x="225.8" y="84.8">7</text>
<text x="225.8" y="86.4">6</text>
<text x="229.6" y="85.5">A5</text>
<text x="229.6" y="87.1">A6</text>
<text x="229.6" y="88.8">A7</text>
<text x="52.3" y="94.6">3</text>
<text x="56.1" y="95.3">1D</text>
<text x="61" y="95.3">1Q</text>
<text x="65.9" y="94.6">2</text>
<text x="102.3" y="94.6">40</text>
<text x="106.8" y="95.3">CD0</text>
<text x="124" y="95.3">RD0</text>
<text x="129.7" y="94.6">41</text>
<text x="174.3" y="91.3">16</text>
<text x="175.1" y="93">5</text>
<text x="178.8" y="92">CAS</text>
<text x="178.8" y="93.7">RAS</text>
<text x="225.1" y="91.3">16</text>
<text x="225.8" y="93">5</text>
<text x="229.6" y="92">CAS</text>
<text x="229.6" y="93.7">RAS</text>
<text x="51.5" y="101.1">13</text>
<text x="52.3" y="96.2">4</text>
<text x="52.3" y="97.9">7</text>
<text x="52.3" y="99.5">8</text>
<text x="56.1" y="97">2D</text>
<text x="56.1" y="98.6">3D</text>
<text x="56.1" y="100.2">4D</text>
<text x="56.1" y="101.9">5D</text>
<text x="61" y="96.9">2Q</text>
<text x="61" y="98.6">3Q</text>
<text x="61" y="100.2">4Q</text>
<text x="61" y="101.9">5Q</text>
<text x="65.9" y="96.2">5</text>
<text x="65.9" y="97.9">6</text>
<text x="65.9" y="99.5">9</text>
<text x="65.9" y="101.1">12</text>
<text x="102.3" y="96.2">39</text>
<text x="102.3" y="97.9">38</text>
<text x="102.3" y="99.5">37</text>
<text x="102.3" y="101.1">36</text>
<text x="106.8" y="97">CD1</text>
<text x="106.8" y="98.6">CD2</text>
<text x="106.8" y="100.2">CD3</text>
<text x="106.8" y="101.9">CD4</text>
<text x="124" y="96.9">RD1</text>
<text x="124" y="98.6">RD2</text>
<text x="124" y="100.2">RD3</text>
<text x="124" y="101.9">RD4</text>
<text x="129.7" y="96.2">42</text>
<text x="129.7" y="97.9">43</text>
<text x="129.7" y="99.5">44</text>
<text x="129.7" y="101.1">45</text>
<text x="175.1" y="96.2">4</text>
<text x="175.1" y="97.9">1</text>
<text x="178.8" y="97">WE</text>
<text x="178.8" y="98.6">OE</text>
<text x="225.8" y="96.2">4</text>
<text x="225.8" y="97.9">1</text>
<text x="229.6" y="97">WE</text>
<text x="229.6" y="98.6">OE</text>
<text x="51.5" y="102.8">14</text>
<text x="51.5" y="104.4">17</text>
<text x="51.5" y="106.1">18</text>
<text x="56.1" y="103.5">6D</text>
<text x="56.1" y="105.1">7D</text>
<text x="56.1" y="106.8">8D</text>
<text x="61" y="103.5">6Q</text>
<text x="61" y="105.1">7Q</text>
<text x="61" y="106.8">8Q</text>
<text x="65.9" y="102.8">15</text>
<text x="65.9" y="104.4">16</text>
<text x="65.9" y="106.1">19</text>
<text x="102.3" y="102.8">35</text>
<text x="102.3" y="104.4">34</text>
<text x="102.3" y="106.1">32</text>
<text x="106.8" y="103.5">CD5</text>
<text x="106.8" y="105.1">CD6</text>
<text x="106.8" y="106.8">CD7</text>
<text x="124" y="103.5">RD5</text>
<text x="124" y="105.1">RD6</text>
<text x="124" y="106.8">RD7</text>
<text x="129.7" y="102.8">46</text>
<text x="129.7" y="104.4">47</text>
<text x="129.7" y="106.1">48</text>
<text x="174.3" y="107.7">14</text>
<text x="188.7" y="107.7">2</text>
<text x="225.1" y="107.7">14</text>
<text x="239.4" y="107.7">2</text>
<text x="51.6" y="111">11</text>
<text x="52.3" y="109.3">1</text>
<text x="56.1" y="110">OC</text>
<text x="56.1" y="111.7">ENC</text>
<text x="102.3" y="109.3">29</text>
<text x="102.3" y="111">28</text>
<text x="106.8" y="110">MODE0</text>
<text x="106.8" y="111.7">MODE1</text>
<text x="124.1" y="110">AD0</text>
<text x="124.1" y="111.7">AD1</text>
<text x="124.1" y="113.3">AD2</text>
<text x="129.7" y="109.3">49</text>
<text x="129.7" y="111">50</text>
<text x="129.7" y="112.6">51</text>
<text x="174.3" y="109.3">13</text>
<text x="174.3" y="111">12</text>
<text x="174.4" y="112.6">11</text>
<text x="178.8" y="108.4">A0</text>
<text x="178.8" y="110">A1</text>
<text x="178.8" y="111.7">A2</text>
<text x="178.8" y="113.3">A3</text>
<text x="183.9" y="108.4">D0</text>
<text x="183.9" y="110">D1</text>
<text x="183.9" y="111.7">D2</text>
<text x="183.9" y="113.3">D3</text>
<text x="188.7" y="109.3">3</text>
<text x="188.7" y="111">15</text>
<text x="188.7" y="112.6">17</text>
<text x="225.1" y="109.3">13</text>
<text x="225.1" y="111">12</text>
<text x="225.2" y="112.6">11</text>
<text x="229.6" y="108.4">A0</text>
<text x="229.6" y="110">A1</text>
<text x="229.6" y="111.7">A2</text>
<text x="229.6" y="113.3">A3</text>
<text x="234.6" y="108.4">D0</text>
<text x="234.6" y="110">D1</text>
<text x="234.6" y="111.7">D2</text>
<text x="234.6" y="113.3">D3</text>
<text x="239.4" y="109.3">3</text>
<text x="239.4" y="111">15</text>
<text x="239.4" y="112.6">17</text>
<text x="102.3" y="114.2">31</text>
<text x="102.3" y="115.9">30</text>
<text x="103" y="119.1">9</text>
<text x="106.8" y="115">CSR</text>
<text x="106.8" y="116.6">CSW</text>
<text x="106.8" y="119.9">RESET</text>
<text x="124.1" y="115">AD3</text>
<text x="124.1" y="116.6">AD4</text>
<text x="124.1" y="118.2">AD5</text>
<text x="124.1" y="119.9">AD6</text>
<text x="129.7" y="114.2">52</text>
<text x="129.7" y="115.9">53</text>
<text x="129.7" y="117.5">54</text>
<text x="129.7" y="119.1">55</text>
<text x="174.3" y="119.1">10</text>
<text x="175.1" y="114.2">8</text>
<text x="175.1" y="115.9">7</text>
<text x="175.1" y="117.5">6</text>
<text x="178.8" y="115">A4</text>
<text x="178.8" y="116.6">A5</text>
<text x="178.8" y="118.2">A6</text>
<text x="178.8" y="119.9">A7</text>
<text x="225.1" y="119.1">10</text>
<text x="225.8" y="114.2">8</text>
<text x="225.8" y="115.9">7</text>
<text x="225.8" y="117.5">6</text>
<text x="229.6" y="115">A4</text>
<text x="229.6" y="116.6">A5</text>
<text x="229.6" y="118.2">A6</text>
<text x="229.6" y="119.9">A7</text>
<text x="52.3" y="120.8">1</text>
<text x="52.3" y="122.4">2</text>
<text x="52.3" y="124.1">3</text>
<text x="56.1" y="121.5">A</text>
<text x="56.1" y="123.1">B</text>
<text x="56.1" y="124.8">C</text>
<text x="62.9" y="124.8">Y2</text>
<text x="62.9" y="123.1">Y1</text>
<text x="62.9" y="121.5">Y0</text>
<text x="67.5" y="125.7">12</text>
<text x="67.5" y="124.1">13</text>
<text x="67.5" y="122.4">14</text>
<text x="67.5" y="120.8">15</text>
<text x="102.3" y="125.7">63</text>
<text x="102.3" y="122.4">27</text>
<text x="103" y="120.8">4</text>
<text x="106.8" y="121.5">VRESET</text>
<text x="106.8" y="123.1">HRESET</text>
<text x="123.9" y="124.8">RAS</text>
<text x="124.1" y="121.5">AD7</text>
<text x="129.7" y="124.1">62</text>
<text x="129.7" y="125.7">61</text>
<text x="129.7" y="120.8">56</text>
<text x="174.3" y="122.4">16</text>
<text x="175.1" y="124.1">5</text>
<text x="178.8" y="123.1">CAS</text>
<text x="178.8" y="124.8">RAS</text>
<text x="225.1" y="122.4">16</text>
<text x="225.8" y="124.1">5</text>
<text x="229.6" y="123.1">CAS</text>
<text x="229.6" y="124.8">RAS</text>
<text x="52.3" y="130.6">4</text>
<text x="52.3" y="129">6</text>
<text x="56.1" y="131.3">G2A</text>
<text x="56.1" y="129.7">G1</text>
<text x="62.9" y="131.3">Y6</text>
<text x="62.9" y="129.7">Y5</text>
<text x="62.9" y="128">Y4</text>
<text x="62.9" y="126.4">Y3</text>
<text x="67.5" y="130.6">9</text>
<text x="67.5" y="129">10</text>
<text x="67.5" y="127.3">11</text>
<text x="102.3" y="127.3">64</text>
<text x="106.8" y="126.4">XTAL1</text>
<text x="106.8" y="128.1">XTAL2</text>
<text x="123" y="129.7">CASX</text>
<text x="123.1" y="126.4">CAS0</text>
<text x="123.1" y="128">CAS1</text>
<text x="124" y="131.3">R/W</text>
<text x="129.7" y="127.3">60</text>
<text x="129.7" y="129">59</text>
<text x="129.7" y="130.6">57</text>
<text x="175.1" y="127.3">4</text>
<text x="175.1" y="129">1</text>
<text x="178.8" y="128.1">WE</text>
<text x="178.8" y="129.7">OE</text>
<text x="225.8" y="127.3">4</text>
<text x="225.8" y="129">1</text>
<text x="229.6" y="128.1">WE</text>
<text x="229.6" y="129.7">OE</text>
<text x="52.3" y="132.2">5</text>
<text x="56.1" y="133">G2B</text>
<text x="62.9" y="133">Y7</text>
<text x="67.5" y="132.2">7</text>
<text x="102.3" y="133.9">19</text>
<text x="102.3" y="135.5">18</text>
<text x="102.3" y="137.2">17</text>
<text x="106.8" y="134.6">C0</text>
<text x="106.8" y="136.2">C1</text>
<text x="106.8" y="137.9">C2</text>
<text x="122.8" y="134.6">CBDR</text>
<text x="125.7" y="137.9">R</text>
<text x="129.7" y="137.2">23</text>
<text x="129.7" y="133.9">11</text>
<text x="102.3" y="138.8">16</text>
<text x="102.3" y="140.4">15</text>
<text x="102.3" y="142.1">14</text>
<text x="102.3" y="143.7">13</text>
<text x="106.8" y="139.5">C3</text>
<text x="106.8" y="141.1">C4</text>
<text x="106.8" y="142.8">C5</text>
<text x="124.9" y="142.8">YS</text>
<text x="125.6" y="139.5">G</text>
<text x="125.8" y="141.1">B</text>
<text x="129.7" y="138.8">22</text>
<text x="129.7" y="140.4">24</text>
<text x="129.7" y="142.1">10</text>
<text x="129.7" y="143.7">7</text>
<text x="102.3" y="145.3">12</text>
<text x="106.8" y="144.4">C6</text>
<text x="106.8" y="146.1">C7</text>
<text x="121.9" y="146">HSYNC</text>
<text x="121.9" y="147.7">CSYNC</text>
<text x="122.1" y="149.3">DHCLK</text>
<text x="123.1" y="144.4">BLEO</text>
<text x="129.7" y="145.3">5</text>
<text x="129.7" y="147">6</text>
<text x="129.7" y="148.6">2</text>
<text x="40.1" y="151.9">1</text>
<text x="40.1" y="153.5">2</text>
<text x="40.1" y="155.2">3</text>
<text x="102.3" y="155.2">58</text>
<text x="106.8" y="155.9">VDD</text>
<text x="118" y="154.2">CPUCLK/VDS</text>
<text x="122.3" y="151">DLCLK</text>
<text x="129.7" y="150.2">3</text>
<text x="129.7" y="153.5">8</text>
<text x="40.1" y="156.8">4</text>
<text x="40.1" y="158.4">5</text>
<text x="40.1" y="160.1">6</text>
<text x="40.1" y="161.7">7</text>
<text x="102.3" y="160.1">20</text>
<text x="102.3" y="156.8">21</text>
<text x="103" y="161.7">1</text>
<text x="106.8" y="160.8">GND/DAC</text>
<text x="106.8" y="157.5">VDD/DAC</text>
<text x="123.3" y="159.1">WAIT</text>
<text x="124.5" y="157.5">INT</text>
<text x="129.7" y="156.8">25</text>
<text x="129.7" y="158.4">26</text>
<text x="129.7" y="161.7">33</text>
<text x="40.1" y="163.3">8</text>
<text x="40.1" y="165">9</text>
<text x="40.1" y="166.6">10</text>
<text x="106.8" y="162.4">GND</text>
<text x="124" y="162.4">VBB</text>
<text x="40.1" y="168.3">11</text>
<text x="40.1" y="169.9">12</text>
</g>
<g font-size="1">
<text x="82.6" y="119.7">RST/1.8D</text>
<text x="76.3" y="131.2">CSIDR/5.1D</text>
<text x="140.1" y="137.7">R/3.1B</text>
<text x="140.1" y="134.4">CBDR</text>
<text x="140.1" y="141">B/3.1B</text>
<text x="140.2" y="139.3">G/3.1B</text>
<text x="140.1" y="149.2">DHCLK</text>
<text x="140.3" y="147.5">CSYNC/3.1C</text>
<text x="140.1" y="150.8">DLCLK</text>
<text x="140.2" y="154.1">NTSC_SC/3.1C</text>
<text x="140.2" y="159">VWAIT/4.1B</text>
<text x="140.3" y="157.4">VINT/1.3D</text>
<text x="63.5" y="165.5">CBDR</text>
<text x="63.5" y="167.2">DLCLK</text>
<text x="63.5" y="168.8">DHCLK</text>
</g>
</svg>
